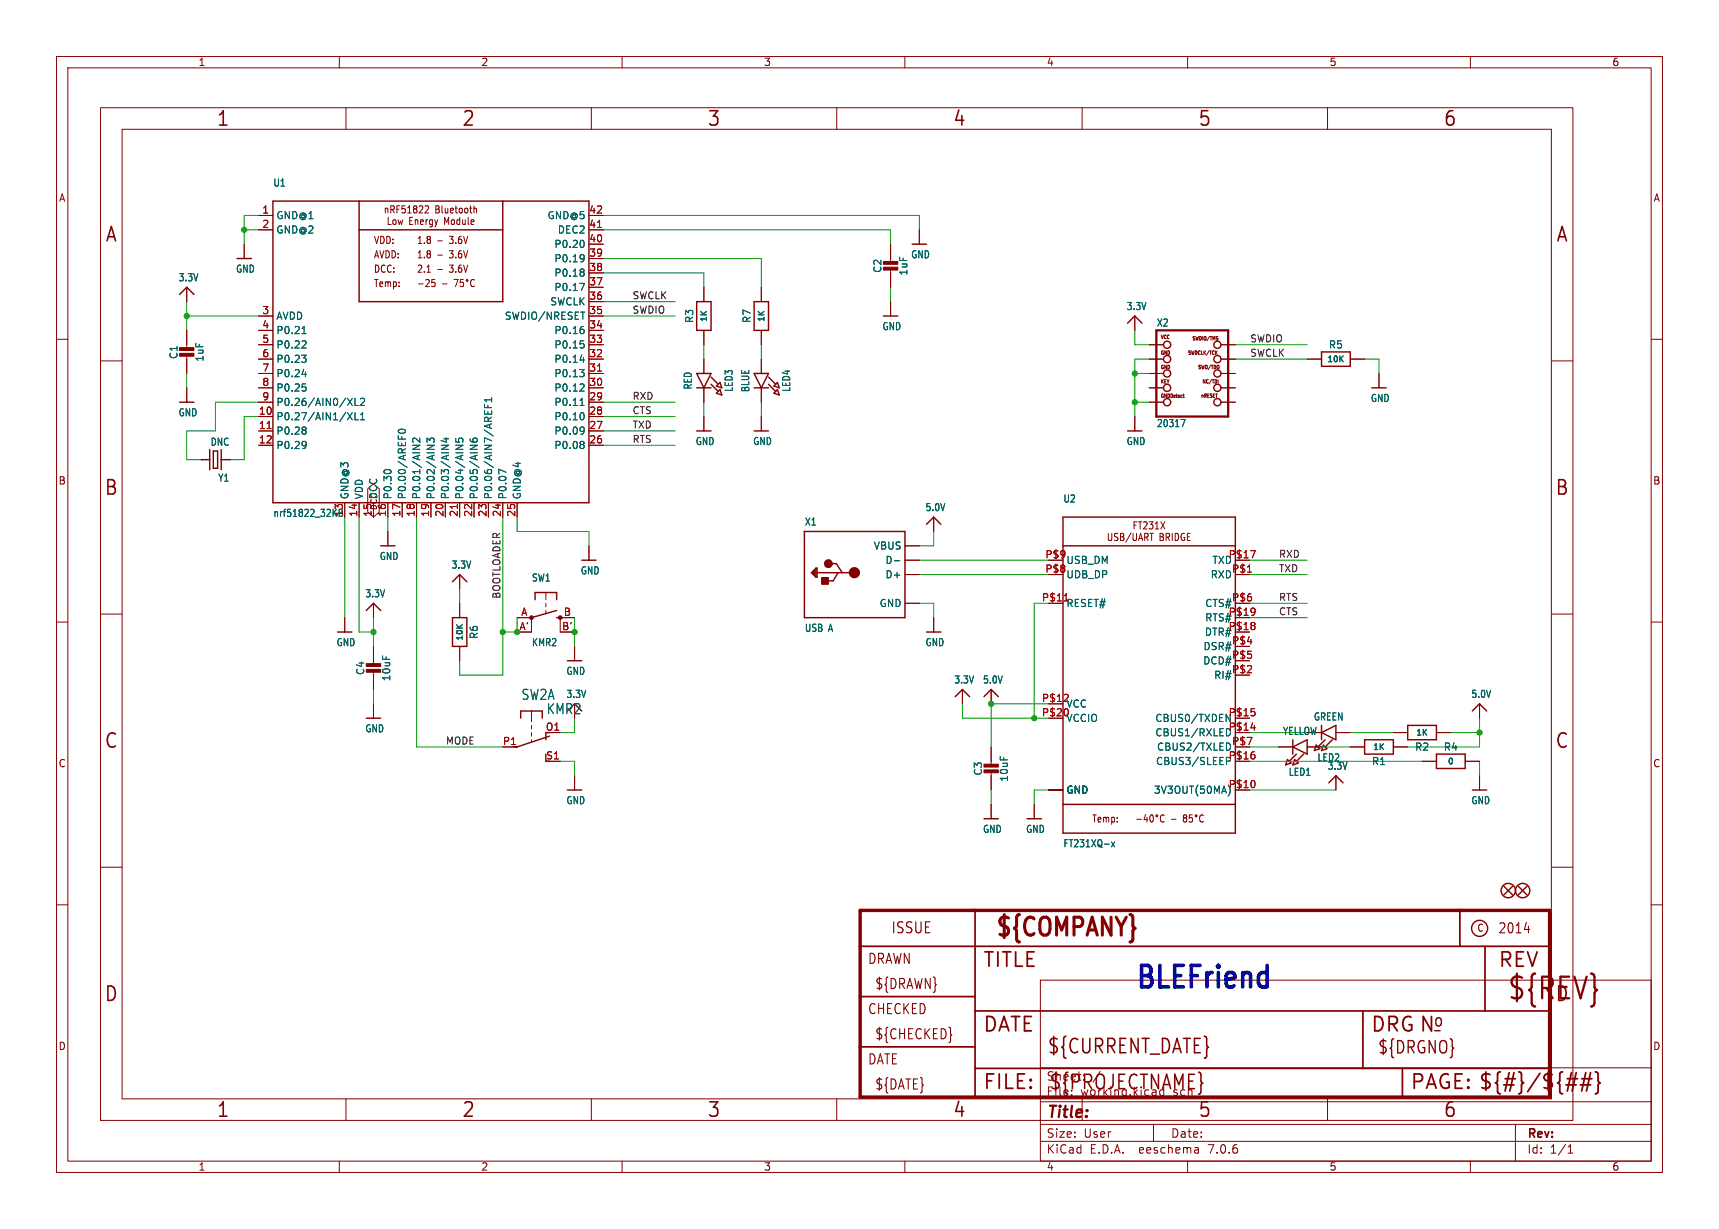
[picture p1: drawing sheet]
<svg xmlns="http://www.w3.org/2000/svg" width="304mm" height="217mm" viewBox="0 0 304 217" stroke-linecap="round" stroke-linejoin="round" font-family="sans-serif">
<g fill="none" stroke="#840000" stroke-width=".18">
<path d="M10 10h284v197.3h-284zM12 12h280v193.3h-280zM17.8 19h260.3v179.1h-260.3zM60 10v2M61.2 19v3.9M104.6 19v3.9M110 10v2M148 19v3.9M160 10v2M191.3 19v3.9M210 10v2M234.7 19v3.9"/>
<path d="M260 10v2M21.6 22.9h252.7v171.4h-252.7zM45.7 38.1h2.6M68.1 36.8v.9M68.1 36.9l.2-.1 .2 .1 .1 .8M68.6 38.4v1.3h.6M69.1 37.1l.6-.2-.1-.5h-.5v1.3M69.4 37.1l.3 .6M69.6 38.9h.2l.2 .2v.4l-.2 .2-.2-.1-.1-.1zM70.2 37h.3M70.4 38.9l.2 .8 .2-.6 .2 .6 .2-.8M70.7 36.4h-.5v1.3"/>
<path d="M71.6 36.4h-.5v.6l.1-.1h.4v.6l-.1 .2-.4-.2M72.1 37.7h.6M72.1 36.7l.3-.3v1.3M72.4 39h.4M73 38.4h-.6v1.3h.6M73.3 36.9l-.2-.2 .2-.3h.2l.2 .2-.2 .3M73.3 36.9l-.2 .3 .1 .3 .1 .2 .3-.1 .1-.2v-.3l-.2-.2M73.3 36.9h.2M73.4 39l.2-.1h.2l.1 .8M73.4 38.9v.8M74.1 36.5l.5-.1 .2 .3-.7 1h.7M74.3 39.3l.6-.1-.1-.3h-.3l-.2 .1 .1 .6h.4"/>
<path d="M75.2 36.5l.4-.1 .2 .3-.7 1h.7M75.3 38.9v.8M75.6 38.9l-.3 .2M76.5 38.9h-.4l-.2 .2 .1 .5h.5M76.5 38.9v1l-.2 .2h-.3M76.9 38.9l.2 .8M77.1 36.4h.3l.2 .2-.2 .4 .2 .1 .1 .3-.2 .3h-.4zM77.1 37h.3M77.1 39.7l-.2 .4M77.4 38.9l-.3 .8M78.2 36.4v1.1l.1 .2M78.6 39.7v-1.3l.4 .9 .3-.9v1.3"/>
<path d="M78.7 36.8l.1 .8 .2 .1 .2-.2M79.2 36.8v.9M79.6 37.2l.6-.1-.1-.2-.3-.1-.2 .2 .1 .6h.4M79.9 38.9h.3l.2 .2v.4l-.2 .2-.3-.1-.1-.1zM80.5 36.8h.4M80.6 36.4v1.1l.3 .2M80.9 38.9l-.1 .2 .1 .5M81.2 37.4v-.3l.2-.3 .3 .1 .1 .5M82.2 37.4v-.3l.2-.3 .3 .1v.5M83 36.8h.4M83.2 36.4v1.1M83.8 36.9l.2-.1 .2 .1 .1 .8"/>
<path d="M83.8 36.4v1.3M104.1 38.1h2.6M10 60h2M33 50.8v2.5M33 58.4v3.3M43.2 43.2v2.5M45.7 40.6h2.6M45.7 55.9h2.6M45.7 58.4h2.6M75.5 48.1h.6M76.9 49.4h-.5l-.1 .6 .2-.1 .3 .1 .1 .6-.2 .1-.4-.1M80.3 49.4h.7l-.5 1.3"/>
<path d="M81.9 49.4h-.5v.6l.1-.1 .4 .1v.6l-.1 .1-.4-.1M83.9 49.5h-.1a.62 .62 0 0 0-.6 .5 .62 .62 0 0 0 .4 .7l.3-.1M104.1 40.6h2.6M104.1 55.9h2.6M104.1 58.4h2.6M104.1 53.3h2.6M104.1 50.8h2.6M104.1 48.3h2.6M104.1 45.7h2.6M104.1 43.2h2.6M124.5 50.8v2.5M124.5 58.4v2.6"/>
<path d="M134.6 50.8v2.5M134.6 58.4v2.6M157.5 43.2v3.3M157.5 47.5v3.3M157.5 53.3v2.6M162.6 40.6v2.6M200.7 55.9v2.5M215.3 59.8l.1 .2-.1 .1M215.3 59.5h.1M292 60h2M17.8 63.8h3.8M33 62.7v3.3"/>
<path d="M33 68.6v2.5M45.7 63.5h2.6M45.7 73.7h2.6M45.7 76.2h2.6M45.7 78.7h2.6M45.7 71.1h2.6M45.7 68.6h2.6M45.7 66h2.6M45.7 61h2.6M104.1 63.5h2.6M104.1 73.7h2.6M104.1 76.2h2.6"/>
<path d="M104.1 78.7h2.6M104.1 71.1h2.6M104.1 68.6h2.6M104.1 66h2.6M104.1 61h2.6M124.5 63.5v2.5M124.5 68.6v2.5M124.5 73.7v2.5M134.6 63.5v2.5M134.6 68.6v2.5M134.6 73.7v2.5M200.7 73.7v2.5"/>
<path d="M203.2 63.5h2.5M203.2 71.1h2.5M203.2 68.6h2.5M203.2 66h2.5M203.2 61h2.5M209.2 69.9h.2M209.3 69.7v.5l.1 .1M215 62.3l.2 .4M215.2 62l-.3 .4M215.4 67.1v.7M215.9 63.5h2.5M215.9 71.1h2.5"/>
<path d="M215.9 68.6h2.5M215.9 66h2.5M215.9 61h2.5M231.1 63.5h2.6M238.8 63.5h2.5M243.8 66v2.6M274.3 63.8h3.8M35.6 81.3h.1M40.6 81.3h.1M61 88.9v2.5M63.5 88.9v2.5M65 86.4l1-.9 1.1 .9v4.2l-1.1 .8-1-.8z"/>
<path d="M66 88.9v2.5M68.6 88.9v2.5M68.6 94v2.5M71.1 88.9v2.5M73.7 88.9v2.5M76.2 88.9v2.5M78.7 88.9v2.5M81.3 88.9v2.5M83.8 88.9v2.5M86.4 88.9v2.5M88.9 88.9v2.5M91.4 88.9v2.5"/>
<path d="M104.1 96.5v2.6M160 99.1h2.6M160 96.5h2.6M165.1 91.4v2.6M196 94.3v1l.2 .3 .3-.1 .1-.2v-1M197.7 94.4l-.4-.1-.2 .3 .1 .3 .4 .2v.4l-.1 .1-.4-.1M198.1 94.3h.4l.2 .3-.2 .3 .2 .1 .1 .3-.3 .3h-.4zM198.1 94.9h.4M200 94.3l-.9 1.6M200.3 94.3v1l.3 .3 .3-.1 .1-.2v-1M200.5 92.9h.4M201 92.3h-.5v1.2"/>
<path d="M201.3 92.3h.6M201.3 95.6l.4-1.3 .3 1.3M201.4 95.2h.5M201.6 92.3v1.2M202.2 92.4l.4-.1 .2 .3-.6 .9h.6M202.4 95l.5-.1 .1-.2-.1-.3-.5-.1v1.3M202.7 95l.3 .6M203.2 92.3h.7l-.4 .5 .3 .1v.5l-.1 .1-.5-.1M203.3 94.3h.6M203.6 94.3v1.3M204.3 93.5h.6M204.3 92.6l.3-.3v1.2"/>
<path d="M205.1 94.3h.4l.2 .3-.2 .3 .2 .1v.3l-.2 .3h-.4zM205.1 94.9h.4M205.3 92.3l.7 1.2M206 92.3l-.7 1.2M206.2 95l.5-.1 .1-.2-.1-.3-.5-.1v1.3M206.5 95l.3 .6M207.3 94.3v1.3M208.1 94.3h-.3v1.3l.5-.2M208.9 95.4l.3 .2 .3-.1M210 94.3v1.3h.5M10 110h2M17.8 108.6h3.8"/>
<path d="M61 109.2v2.6M66 106.7v2.5M66 114.3v3.3M66 118.6v3.3M81.3 101.6v2.5M81.3 106.7v2.5M81.3 114.3v2.5M91.4 109.2h2.6v2.6h-2.6M96.5 104.8v1.2M96.5 106.7v.6M96.5 107.9v.7M101.6 114.3v2.5"/>
<path d="M101.6 109.2h-2.5v2.6h2.5M160 101.6h2.6M160 106.7h2.6M165.1 109.2v2.6M274.3 108.6h3.8M292 110h2M66 124.5v2.5M88.9 132.1h2.5M94 125.7v1.9M94 128.3v.6M94 129.5v.7M94 130.8v.4"/>
<path d="M96.5 134.6h2.6M96.5 129.5h2.6M101.6 137.2v2.5M170.2 121.9v2.6M175.3 121.9v2.6M175.3 132.1v3.3M175.3 136.4v3.3M185.4 139.7h2.6M226.1 132.1h2.5M231.1 129.5h2.6M231.1 132.1h2.6M236.2 129.5h2.6"/>
<path d="M236.2 137.2v2.5M238.8 132.1h2.5M246.4 129.5h2.5M246.4 132.1h2.5M251.5 134.6h2.5M254 129.5h2.5M259.1 134.6h2.5M261.6 124.5v2.5M261.6 137.2v2.5M10 160h2M17.8 153.4h3.8M175.3 142.2v2.6"/>
<path d="M182.9 142.2v2.6M201 144.9h.8M202.6 144l-.3 .9h.7M202.8 144.5v.9M203.5 144.2l.1-.1a.72 .72 0 0 1 0 1.3 .95 .95 0 0 1-.1-1.2zM205.8 144.2a.62 .62 0 0 0-.7 .4 .62 .62 0 0 0 .4 .8l.3-.2M209.4 144.6l-.2-.2 .2-.3 .4 .1 .1 .1-.3 .3M209.4 144.6l-.2 .3 .1 .3 .1 .2 .4-.1 .1-.2-.1-.3-.2-.2M209.4 144.6h.2M210.8 144.1h-.5v.6l.1-.1h.4v.6l-.1 .2-.4-.2M212.8 144.2h-.1a.62 .62 0 0 0-.6 .4 .62 .62 0 0 0 .4 .8l.3-.2M274.3 153.4h3.8"/>
<path d="M292 160h2M184 173.3h108v32h-108zM61.2 194.3v3.8M104.6 194.3v3.8M148 194.3v3.8M184 198.8h108M184 194.8h108M184 188.8h108M191.3 194.3v3.8M204 198.8v3M234.7 194.3v3.8M268 198.8v6.5"/>
<path d="M60 205.3v2M110 205.3v2M160 205.3v2M184 201.8h108M210 205.3v2M211.8 203l.1 .9M211.9 203.8l-.1 .1M211.9 203.3h-.1M260 205.3v2M277.3 203.9h.8M277.3 202.8l.4-.4v1.5"/>
<circle cx="82.6" cy="49.6" r=".17"/>
<circle cx="204.6" cy="144.3" r=".17"/>
<circle cx="211.5" cy="144.3" r=".17"/>
</g>
<g fill="none" stroke="#840000" stroke-width=".25">
<path d="M48.3 35.6h55.8v53.3h-55.8zM63.5 35.6v17.7h25.4v-17.7M31.7 52.1l1.3-1.3 1.3 1.3M41.9 45.7h2.5M63.5 40.6h25.4M123.2 53.3h2.5v5.1h-2.5zM133.3 53.3h2.6v5.1h-2.6zM156.2 55.9h2.5M161.3 43.2h2.5M199.4 57.1l1.3-1.2 1.2 1.2M31.7 71.1h2.6M37.1 79.5v3.6"/>
<path d="M37.7 79.8h.8v3h-.8zM39.1 79.5v3.6M123.2 66h2.5l-1.2 2.6zM123.2 68.6h2.5M123.2 76.2h2.5M125.7 66.7l1.3 1.2M125.7 67.9l1.3 1.3M126.7 68.3l.6-.7 .3 1zM126.7 69.5l.6-.6 .3 .9zM133.3 66h2.6l-1.3 2.6zM133.3 68.6h2.6M133.3 76.2h2.6"/>
<path d="M135.9 66.7l1.3 1.2M135.9 67.9l1.3 1.3M136.8 68.3l.7-.7 .3 1zM136.8 69.5l.7-.6 .3 .9zM199.4 76.2h2.5M233.7 62.2h5.1v2.6h-5.1zM242.6 68.6h2.5M35.6 81.3h1.5M39.1 81.3h1.5M67.3 96.5h2.5M102.9 99.1h2.5M142.2 94h17.8v15.2h-17.8v-15.2"/>
<path d="M146.9 99.7h1l1 1.6M163.8 92.7l1.3-1.3 1.3 1.3M188 91.4h30.4v55.9h-30.4zM188 96.5h30.4M59.7 111.8h2.5M64.8 107.9l1.2-1.2 1.3 1.2M80 109.2h2.5v5.1h-2.5zM80 102.9l1.3-1.3 1.2 1.3M94.6 106v-1.2h3.8v1.2M98.4 109.2h.7M98.4 107.9l-4.4 1.3M100.3 116.8h2.6"/>
<path d="M143.7 101.3l.4-.4v.8l-.2-.2v-.2M144.3 100.5h.2v1.6h-.2l-.8-.8zM144.3 100.5v1.4M144.5 101.3h6.6M148.2 101.3l-.9 1.4h-1.2M163.8 111.8h2.6M64.8 127h2.5M95.9 125.7h-3.8v1.3M96.5 129.5v1.3M97.2 130.2l-5.8 1.9h-.6M100.3 139.7h2.6M168.9 123.2l1.3-1.3 1.2 1.3"/>
<path d="M174 123.2l1.3-1.3 1.2 1.3M227.6 134.3l.7 .6-1 .4zM228.6 132.1l2.5-1.3v2.5zM228.6 130.8v2.5M228.9 134.3l.7 .6-1 .4zM229.2 133.3l-1.2 1.3M230.5 133.3l-1.3 1.3M232.7 131.8l.7 .6-1 .3zM233.7 129.5l2.5-1.2v2.5zM233.7 128.3v2.5M234 131.8l.6 .6-.9 .3zM234.3 130.8l-1.3 1.3"/>
<path d="M234.9 138.4l1.3-1.2 1.3 1.2M235.6 130.8l-1.3 1.3M241.3 130.8h5.1v2.5h-5.1zM248.9 128.3h5.1v2.5h-5.1zM254 133.3h5.1v2.6h-5.1zM260.3 139.7h2.6M260.3 125.7l1.3-1.2 1.3 1.2M174 144.8h2.5M181.6 144.8h2.5M188 142.2h30.4M265.9 156.7l1.6 1.5M267.5 156.7l-1.6 1.5"/>
<path d="M268.5 156.7l1.5 1.5M270 156.7l-1.5 1.5"/>
<circle cx="206.4" cy="71.1" r=".63"/>
<circle cx="206.4" cy="66" r=".63"/>
<circle cx="206.4" cy="68.6" r=".63"/>
<circle cx="206.4" cy="63.5" r=".63"/>
<circle cx="206.4" cy="61" r=".63"/>
<circle cx="215.3" cy="66" r=".63"/>
<circle cx="215.3" cy="63.5" r=".63"/>
<circle cx="215.3" cy="71.1" r=".63"/>
<circle cx="215.3" cy="68.6" r=".63"/>
<circle cx="215.3" cy="61" r=".63"/>
<circle cx="266.7" cy="157.5" r="1.27"/>
<circle cx="269.2" cy="157.5" r="1.27"/>
<circle cx="261.6" cy="164.2" r="1.42"/>
</g>
<g fill="#840000" stroke="#840000" stroke-width=".18">
<path d="M145.3 102.1h1.2v1.2h-1.2z"/>
<path d="M64.8 118.4h2.5v.5h-2.5z"/>
<path d="M64.8 117.3h2.5v.6h-2.5z"/>
<path d="M156.2 47.2h2.5v.6h-2.5z"/>
<path d="M156.2 46.2h2.5v.5h-2.5z"/>
<path d="M31.7 62.5h2.6v.5h-2.6z"/>
<path d="M31.7 61.5h2.6v.5h-2.6z"/>
<path d="M174 136.1h2.5v.6h-2.5z"/>
<path d="M174 135.1h2.5v.5h-2.5z"/>
<circle cx="146.5" cy="99.7" r=".7"/>
<circle cx="94" cy="109.2" r=".33"/>
<circle cx="99.1" cy="109.2" r=".33"/>
</g>
<circle cx="151.1" cy="101.3" r=".5" fill="none" stroke="#840000" stroke-width="1"/>
<g fill="none" stroke="#006464" stroke-width=".18">
<path d="M53.4 59h.7M53.6 57.9l.2-.2v1.3M102.5 50.1h.9l-.6 1.3M102.9 57.7h.3M103 42.5a.79 .79 0 0 1 0 1.3M103 45l.2 .2a1.03 1.03 0 0 1-.2 1M103 47.6l.3 .2-.3 .3 .3 .3v.2l-.3 .2M103 58.2l.3 .3v.3l-.3 .2M103.3 45.6l-.3 .2M53.3 62.8h.8l-.4 .5M53.4 66.2h.8M53.5 67.9h.6"/>
<path d="M53.9 75.5l.2 .3-.2 .3 .2 .2v.2l-.2 .3M53.9 60.3l.2 .2v.3l-.8 .7h.8M53.9 63.3l.2 .2v.3l-.2 .3M53.9 68.4l.2 .2v.3l-.2 .3M53.9 78l.2 .2a1.03 1.03 0 0 1-.2 1.1M54 65.8v.8M54.1 78.6l-.2 .2M61.4 73l.9 1.2M61.4 70.4l.9 1.3M62.3 73l-.9 1.2M62.3 70.4l-.9 1.3M62.8 73v1.2h.6"/>
<path d="M62.8 70.4v1.3h.6M63.7 74.2h.8M63.7 73.3l.4-.3v1.2M63.7 70.6l.5-.2 .3 .4-.8 .9h.8M70.6 76a.68 .68 0 0 1 1.1 .3 .72 .72 0 0 1-1.3-.1zM73 78.7h1.2l-1.2 .8M74.2 77.5v.8l-.9-.8-.3 .2 .1 .5M75.5 78.7h1.3l-1.3 .8M75.5 78.3v-.8l.5 .4 .1-.4h.6l.1 .2-.1 .6M78 78.7h1.3l-1.3 .8M78.5 77.6h.8M78.9 77.4v.8l-.9-.3"/>
<path d="M80.6 78.7h1.3l-1.3 .8M80.6 77.5v.6l.6 .1-.1-.2v-.4l.2-.1h.4l.2 .2-.2 .5M83.1 78.7h1.3l-1.3 .8M83.1 77.6l.1 .4a.86 .86 0 0 0 1.2 0l-.1-.5h-.4l-.3 .2 .1 .4 .2 .1M85.7 71.5v.6h1.2M85.7 72.6v.6M86.3 71.7v.4M86.3 72.8v.4M86.9 70.3v.8M86.9 72.6v.6M86.9 70.7h-1.2l.3 .4M102.5 65.3h.8l-.4 .5"/>
<path d="M102.6 71.7h.7M102.6 63.7h.8M102.6 60.3h.6M102.8 70.6l.1-.2v1.3M103 73a.79 .79 0 0 1 0 1.2M103 78l.3 .3-.3 .3 .3 .2v.3l-.3 .2M103 60.8l.3 .2v.3l-.3 .2M103 65.8l.3 .3v.3l-.3 .2M103 67.9l.3 .2-.1 .3-.7 .8h.8M103 75.5l.2 .1a1.03 1.03 0 0 1-.2 1.1M103.2 63.2v.9M103.3 76.1l-.3 .2"/>
<path d="M208.8 74.2h.8l-.5 1.2M67.9 83.3a.79 .79 0 0 1 1.3 0M89.5 83.5l-1.3-.5v.8M158.1 99.2h1M216.8 126.3l.7 1.3v-1.3M216.9 131.4l.4 .1M217.3 130.1h-.4M196.5 148.9l.6 .8M197.1 148.9l-.6 .8M217.5 140.2l-.3 .6"/>
</g>
<g fill="none" stroke="#a90000" stroke-width=".18">
<path d="M105.7 40.2h.7M47.2 75.8h.8M105.7 65.6h.7M80.9 89.2v.7M221.1 97.4h.9l-.6 1.2M220.6 101.2h.7M221.8 107.6l.1 .1a1.07 1.07 0 0 1-.2 1M221.8 110.1l.1 .2-.1 .3M221.8 110.7l.1 .2-.1 .4M221.9 108.1l-.1 .2M188.8 122.8l.1 .2-.1 .3-.7 .7M188.9 125.8v.3"/>
<path d="M221.2 128.7h.8M221.3 125.3h.6M221.8 138.1l.1 .4-.1 .7M221.8 125.9l.1 .1-.1 .5M221.8 133.5l.1 .2-.1 .4"/>
</g>
<path d="M152.1 161h121.9v33h-121.9z" fill="none" stroke="#840000" stroke-width=".61"/>
<path d="M152.1 176.2h20.3M152.1 167.3h121.9M172.4 161v33M172.4 178.8h101.6M241 178.8v10.1M258.1 161v6.3M262.6 167.3v11.5M152.1 185.1h20.3M172.4 188.9h101.6M248 188.9v5.1" fill="none" stroke="#840000" stroke-width=".3"/>
<path d="M276.9 191.8h1.8M277.1 190.8h1.9M278.7 189.7l-.7 3.2M279.4 191.8h1.9M279.7 190.8h1.8M280.4 189.7l-.7 3.2M281.3 189.7l-.8 3.2M282.1 189.5l.4 .2 .1 .2v1.2l.3 .4-.3 .3v1.2l-.1 .3-.4 .1" fill="none" stroke="#840000" stroke-width=".32"/>
<path d="M269.5 164.4h1M168.2 182.9l.1 .1-.1 .1" fill="none" stroke="#840000" stroke-width=".19"/>
<path d="M204.5 58.4h12.7v15.3h-12.7z" fill="none" stroke="#840000" stroke-width=".41"/>
<g fill="none" stroke="#009600" stroke-width=".18">
<path d="M45.7 38.1h-2.5v5.1M106.7 38.1h55.9v2.5M33 55.9h12.7M33 53.3v5.1M43.2 40.6h2.5M106.7 45.7h27.9v5.1M106.7 40.6h50.8v2.6M106.7 53.3h12.7M106.7 48.3h17.8v2.5M106.7 55.9h12.7M157.5 50.8v2.5M200.7 58.4v2.6h2.5"/>
<path d="M33 66v2.6M45.7 71.1h-7.6v5.1h-5.1v5.1h2.6M45.7 73.7h-2.5v7.6h-2.6M106.7 78.7h12.7M106.7 76.2h12.7M106.7 73.7h12.7M106.7 71.1h12.7M124.5 61v2.5M124.5 71.1v2.6M134.6 61v2.5M134.6 71.1v2.6M200.7 71.1h2.5"/>
<path d="M200.7 66h2.5M203.2 63.5h-2.5v10.2M218.4 63.5h12.7M218.4 61h12.7M241.3 63.5h2.5v2.5M61 91.4v17.8M63.5 91.4v20.4h2.5M68.6 91.4v2.6M73.7 91.4v40.7h15.2M88.9 91.4v28h-7.6v-2.6M91.4 91.4v2.6h12.7v2.5M162.6 99.1h22.8"/>
<path d="M165.1 94v2.5h-2.5M221 99.1h10.1M66 109.2v5.1M81.3 104.1v2.6M91.4 109.2v2.6h-2.5M101.6 109.2v5.1M162.6 106.7h2.5v2.5M162.6 101.6h22.8M185.4 106.7h-2.5v20.3M221 106.7h10.1M221 101.6h10.1M221 109.2h10.1"/>
<path d="M66 121.9v2.6M99.1 134.6h2.5v2.6M101.6 127v2.5h-2.5M170.2 124.5v2.5h15.2M175.3 139.7v2.5M185.4 139.7h-2.5v2.5M185.4 124.5h-10.1v7.6M221 132.1h5.1M221 139.7h15.2M221 134.6h30.5M221 129.5h10.1M233.7 132.1h5.1"/>
<path d="M238.8 129.5h7.6M256.5 129.5h5.1M261.6 127v5.1h-12.7M261.6 134.6v2.6"/>
</g>
<g fill="#009600" stroke="#009600" stroke-width=".18">
<circle cx="33" cy="55.9" r=".46"/>
<circle cx="43.2" cy="40.6" r=".46"/>
<circle cx="200.7" cy="71.1" r=".46"/>
<circle cx="200.7" cy="66" r=".46"/>
<circle cx="91.4" cy="111.8" r=".46"/>
<circle cx="101.6" cy="111.8" r=".46"/>
<circle cx="88.9" cy="111.8" r=".46"/>
<circle cx="66" cy="111.8" r=".46"/>
<circle cx="261.6" cy="129.5" r=".46"/>
<circle cx="182.9" cy="127" r=".46"/>
<circle cx="175.3" cy="124.5" r=".46"/>
</g>
<text font-size="5.3" fill="#0000c2" x="200.7" y="175">BLEFriend</text>
<text font-size="5.3" fill="#840000" x="266.4" y="177.3">${REV}</text>
<text font-size="4.4" fill="#840000" x="175.7" y="166.3">${COMPANY}</text>
<g font-size="3.5" fill="#840000">
<text x="38.2" y="22.7">1</text>
<text x="81.6" y="22.7">2</text>
<text x="125" y="22.7">3</text>
<text x="168.4" y="22.7">4</text>
<text x="211.8" y="22.7">5</text>
<text x="255.1" y="22.7">6</text>
<text x="18.5" y="43.1">A</text>
<text x="275" y="43.1">A</text>
<text x="18.3" y="87.9">B</text>
<text x="274.9" y="87.9">B</text>
<text x="18.3" y="132.7">C</text>
<text x="274.9" y="132.7">C</text>
<text x="173.7" y="171.4">TITLE</text>
<text x="264.8" y="171.4">REV</text>
<text x="18.3" y="177.4">D</text>
<text x="274.9" y="177.4">D</text>
<text x="173.7" y="182.9">DATE</text>
<text x="242.3" y="182.9">DRG N</text>
<text x="185.1" y="186.7">${CURRENT_DATE}</text>
<text x="38.2" y="197.9">1</text>
<text x="81.6" y="197.9">2</text>
<text x="125" y="197.9">3</text>
<text x="168.4" y="197.9">4</text>
<text x="173.7" y="193">FILE:</text>
<text x="185.4" y="193">${PROJECTNAME}</text>
<text x="211.8" y="197.9">5</text>
<text x="249.3" y="193">PAGE: ${#}/${##}</text>
<text x="255.1" y="197.9">6</text>
</g>
<g font-size="3" fill="#840000">
<text x="253.4" y="181.9">o</text>
<text x="243.5" y="186.6">${DRGNO}</text>
</g>
<text font-size="2.8" fill="#840000" x="185" y="198.2">Title:</text>
<text font-size="2.7" fill="#840000" x="157.5" y="165.3">ISSUE</text>
<g font-size="2.5" fill="#006464">
<text x="92.1" y="124">SW2A</text>
<text x="96.6" y="126.5">KMR2</text>
</g>
<g font-size="2.5" fill="#840000">
<text x="264.8" y="165.3">2014</text>
<text x="153.4" y="170.7">DRAWN</text>
<text x="153.4" y="179.6">CHECKED</text>
<text x="154.6" y="175.2">${DRAWN}</text>
<text x="154.6" y="184">${CHECKED}</text>
<text x="153.4" y="188.5">DATE</text>
<text x="154.6" y="192.9">${DATE}</text>
</g>
<g font-size="2.1" fill="#840000">
<text x="185" y="191.3">Sheet:</text>
<text x="193.2" y="191.3">/</text>
<text x="185" y="194">File:</text>
<text x="191" y="194">working.kicad_sch</text>
<text x="185" y="201.4">Size:</text>
<text x="191.6" y="201.4">User</text>
<text x="207" y="201.4">Date:</text>
<text x="270" y="201.6">Rev:</text>
<text x="185" y="204.2">KiCad</text>
<text x="192.7" y="204.2">E.D.A.</text>
<text x="201.6" y="204.2">eeschema</text>
<text x="213.9" y="204.2">7.0.6</text>
<text x="270" y="204.2">Id:</text>
<text x="274" y="204.2">1/1</text>
</g>
<g font-size="1.8" fill="#840000">
<text x="35" y="11.9">1</text>
<text x="85" y="11.9">2</text>
<text x="135" y="11.9">3</text>
<text x="185" y="11.9">4</text>
<text x="235" y="11.9">5</text>
<text x="285" y="11.9">6</text>
<text x="10.3" y="35.9">A</text>
<text x="292.3" y="35.9">A</text>
<text x="81.3" y="39">Energy</text>
<text x="66" y="45.9">AVDD:</text>
<text x="66" y="43.3">VDD:</text>
<text x="73.6" y="45.9">1.8</text>
<text x="73.6" y="43.3">1.8</text>
<text x="77.3" y="45.9">-</text>
<text x="77.3" y="43.3">-</text>
<text x="79.7" y="45.9">3.6V</text>
<text x="79.7" y="43.3">3.6V</text>
<text x="66" y="51">Temp:</text>
<text x="66" y="48.4">DCC:</text>
<text x="73.6" y="51">-25</text>
<text x="73.6" y="48.4">2.1</text>
<text x="77.3" y="48.4">-</text>
<text x="78.1" y="51">-</text>
<text x="79.7" y="48.4">3.6V</text>
<text x="10.3" y="85.9">B</text>
<text x="292.2" y="85.9">B</text>
<text x="208.4" y="94.8">BRIDGE</text>
<text x="10.3" y="135.9">C</text>
<text x="292.2" y="135.9">C</text>
<text x="193" y="145.6">Temp:</text>
<text x="207" y="145.6">-</text>
<text x="261.1" y="165">C</text>
<text x="10.3" y="185.9">D</text>
<text x="292.2" y="185.9">D</text>
<text x="35" y="207.2">1</text>
<text x="85" y="207.2">2</text>
<text x="135" y="207.2">3</text>
<text x="185" y="207.2">4</text>
<text x="235" y="207.2">5</text>
<text x="285" y="207.2">6</text>
</g>
<g font-size="1.8" fill="#006464">
<text x="48.2" y="33.2">U1</text>
<text x="48.8" y="39">GND@1</text>
<text x="48.8" y="41.5">GND@2</text>
<text x="96.7" y="39">GND@5</text>
<text x="98.5" y="41.5">DEC2</text>
<text x="97.9" y="46.6">P0.19</text>
<text x="97.9" y="44">P0.20</text>
<text x="161" y="45.9">GND</text>
<text x="31.5" y="50">3.3V</text>
<text x="41.6" y="48.4">GND</text>
<text x="97.9" y="51.7">P0.17</text>
<text x="97.9" y="49.1">P0.18</text>
<text x="156.1" y="48.4" transform="rotate(-90 156.1 48.4)">C2</text>
<text x="160.6" y="48.8" transform="rotate(-90 160.6 48.8)">1uF</text>
<text x="48.8" y="56.7">AVDD</text>
<text x="48.8" y="59.3">P0.21</text>
<text x="89.2" y="56.7">SWDIO/NRESET</text>
<text x="97.2" y="54.2">SWCLK</text>
<text x="97.9" y="59.3">P0.16</text>
<text x="122.8" y="57.2" transform="rotate(-90 122.8 57.2)">R3</text>
<text x="132.9" y="57.2" transform="rotate(-90 132.9 57.2)">R7</text>
<text x="155.9" y="58.6">GND</text>
<text x="199.1" y="55">3.3V</text>
<text x="204.4" y="58">X2</text>
<text x="31.6" y="63.6" transform="rotate(-90 31.6 63.6)">C1</text>
<text x="36.2" y="64.1" transform="rotate(-90 36.2 64.1)">1uF</text>
<text x="48.8" y="61.8">P0.22</text>
<text x="48.8" y="64.4">P0.23</text>
<text x="97.9" y="64.4">P0.14</text>
<text x="97.9" y="61.8">P0.15</text>
<text x="234.9" y="61.8">R5</text>
<text x="48.8" y="66.9">P0.24</text>
<text x="48.8" y="69.4">P0.25</text>
<text x="48.8" y="72">P0.26/AIN0/XL2</text>
<text x="97.9" y="72">P0.11</text>
<text x="97.9" y="69.4">P0.12</text>
<text x="97.9" y="66.9">P0.13</text>
<text x="122.5" y="69" transform="rotate(-90 122.5 69)">RED</text>
<text x="129.8" y="69.4" transform="rotate(-90 129.8 69.4)">LED3</text>
<text x="132.7" y="69.5" transform="rotate(-90 132.7 69.5)">BLUE</text>
<text x="139.9" y="69.4" transform="rotate(-90 139.9 69.4)">LED4</text>
<text x="242.3" y="71.3">GND</text>
<text x="31.5" y="73.8">GND</text>
<text x="48.8" y="74.5">P0.27/AIN1/XL1</text>
<text x="48.8" y="77.1">P0.28</text>
<text x="97.9" y="77.1">P0.09</text>
<text x="97.9" y="74.5">P0.10</text>
<text x="204.4" y="75.7">20317</text>
<text x="37.1" y="79">DNC</text>
<text x="48.8" y="79.6">P0.29</text>
<text x="97.9" y="79.6">P0.08</text>
<text x="122.9" y="78.9">GND</text>
<text x="133.1" y="78.9">GND</text>
<text x="199.1" y="78.9">GND</text>
<text x="38.5" y="85.4">Y1</text>
<text x="61.8" y="88.4" transform="rotate(-90 61.8 88.4)">GND@3</text>
<text x="64.4" y="88.4" transform="rotate(-90 64.4 88.4)">VDD</text>
<text x="66.9" y="88.4" transform="rotate(-90 66.9 88.4)">DCC</text>
<text x="69.4" y="88.4" transform="rotate(-90 69.4 88.4)">P0.30</text>
<text x="72" y="88.4" transform="rotate(-90 72 88.4)">P0.00/AREF0</text>
<text x="74.5" y="88.4" transform="rotate(-90 74.5 88.4)">P0.01/AIN2</text>
<text x="77.1" y="88.4" transform="rotate(-90 77.1 88.4)">P0.02/AIN3</text>
<text x="79.6" y="88.4" transform="rotate(-90 79.6 88.4)">P0.03/AIN4</text>
<text x="82.1" y="88.4" transform="rotate(-90 82.1 88.4)">P0.04/AIN5</text>
<text x="84.7" y="88.4" transform="rotate(-90 84.7 88.4)">P0.05/AIN6</text>
<text x="87.2" y="88.4" transform="rotate(-90 87.2 88.4)">P0.06/AIN7/AREF1</text>
<text x="89.8" y="88.4" transform="rotate(-90 89.8 88.4)">P0.07</text>
<text x="92.3" y="88.4" transform="rotate(-90 92.3 88.4)">GND@4</text>
<text x="187.9" y="89.1">U2</text>
<text x="48.2" y="91.6">nrf51822_32KB</text>
<text x="142.2" y="93.1">X1</text>
<text x="163.5" y="90.6">5.0V</text>
<text x="67" y="99.2">GND</text>
<text x="79.7" y="100.8">3.3V</text>
<text x="102.6" y="101.8">GND</text>
<text x="154.4" y="97.4">VBUS</text>
<text x="156.5" y="99.9">D-</text>
<text x="188.5" y="99.9">USB_DM</text>
<text x="217.8" y="101.3">P$1</text>
<text x="64.5" y="105.8">3.3V</text>
<text x="94" y="103">SW1</text>
<text x="155.4" y="107.5">GND</text>
<text x="156.5" y="102.5">D+</text>
<text x="188.5" y="102.5">UDB_DP</text>
<text x="213" y="107.5">CTS#</text>
<text x="214" y="102.5">RXD</text>
<text x="84.7" y="113.1" transform="rotate(-90 84.7 113.1)">R6</text>
<text x="142.2" y="111.9">USB A</text>
<text x="59.4" y="114.5">GND</text>
<text x="64.6" y="119.5" transform="rotate(-90 64.6 119.5)">C4</text>
<text x="94" y="114.5">KMR2</text>
<text x="100" y="119.5">GND</text>
<text x="163.5" y="114.5">GND</text>
<text x="212.6" y="117.7">DCD#</text>
<text x="212.7" y="115.2">DSR#</text>
<text x="69.2" y="120.6" transform="rotate(-90 69.2 120.6)">10uF</text>
<text x="100" y="123.6">3.3V</text>
<text x="168.6" y="121.1">3.3V</text>
<text x="173.7" y="121.1">5.0V</text>
<text x="214.6" y="120.2">RI#</text>
<text x="260.1" y="123.6">5.0V</text>
<text x="64.5" y="129.7">GND</text>
<text x="204.2" y="130.4">CBUS1/RXLED</text>
<text x="204.2" y="127.9">CBUS0/TXDEN</text>
<text x="226.7" y="130.1">YELLOW</text>
<text x="232.2" y="127.6">GREEN</text>
<text x="173.8" y="137.3" transform="rotate(-90 173.8 137.3)">C3</text>
<text x="204.3" y="135.5">CBUS3/SLEEP</text>
<text x="204.5" y="132.9">CBUS2/TXLED</text>
<text x="217.2" y="134.4">P$16</text>
<text x="227.8" y="137.4">LED1</text>
<text x="232.9" y="134.8">LED2</text>
<text x="234.7" y="136.3">3.3V</text>
<text x="242.5" y="135.5">R1</text>
<text x="250.1" y="132.9">R2</text>
<text x="255.2" y="132.9">R4</text>
<text x="100" y="142.4">GND</text>
<text x="178.4" y="138.3" transform="rotate(-90 178.4 138.3)">10uF</text>
<text x="188.5" y="140.6">GND</text>
<text x="203.9" y="140.6">3V3OUT(50MA)</text>
<text x="260.1" y="142.4">GND</text>
<text x="173.7" y="147.5">GND</text>
<text x="181.3" y="147.5">GND</text>
<text x="187.9" y="150">FT231XQ-x</text>
</g>
<g font-size="1.8" fill="#a90000">
<text x="46.3" y="37.8">1</text>
<text x="46.3" y="40.4">2</text>
<text x="104.1" y="40.4">41</text>
<text x="104.1" y="37.8">42</text>
<text x="104.1" y="45.5">39</text>
<text x="104.1" y="42.9">40</text>
<text x="104.1" y="53.1">36</text>
<text x="104.1" y="50.5">37</text>
<text x="104.1" y="48">38</text>
<text x="46.3" y="55.6">3</text>
<text x="46.3" y="58.2">4</text>
<text x="104.1" y="58.2">34</text>
<text x="104.1" y="55.6">35</text>
<text x="46.3" y="60.7">5</text>
<text x="46.3" y="63.2">6</text>
<text x="46.3" y="65.8">7</text>
<text x="104.1" y="65.8">31</text>
<text x="104.1" y="63.2">32</text>
<text x="104.1" y="60.7">33</text>
<text x="46.3" y="68.3">8</text>
<text x="46.3" y="70.9">9</text>
<text x="104.1" y="70.9">29</text>
<text x="104.1" y="68.3">30</text>
<text x="45.7" y="73.4">10</text>
<text x="45.7" y="75.9">11</text>
<text x="104.1" y="75.9">27</text>
<text x="104.1" y="73.4">28</text>
<text x="45.7" y="78.5">12</text>
<text x="104.1" y="78.5">26</text>
<text x="60.7" y="91.5" transform="rotate(-90 60.7 91.5)">13</text>
<text x="63.2" y="91.5" transform="rotate(-90 63.2 91.5)">14</text>
<text x="65.8" y="91.5" transform="rotate(-90 65.8 91.5)">15</text>
<text x="68.3" y="91.5" transform="rotate(-90 68.3 91.5)">16</text>
<text x="70.9" y="91.5" transform="rotate(-90 70.9 91.5)">17</text>
<text x="73.4" y="91.5" transform="rotate(-90 73.4 91.5)">18</text>
<text x="75.9" y="91.5" transform="rotate(-90 75.9 91.5)">19</text>
<text x="78.5" y="91.5" transform="rotate(-90 78.5 91.5)">20</text>
<text x="81" y="91.5" transform="rotate(-90 81 91.5)">21</text>
<text x="83.6" y="91.5" transform="rotate(-90 83.6 91.5)">22</text>
<text x="86.1" y="91.5" transform="rotate(-90 86.1 91.5)">23</text>
<text x="88.6" y="91.5" transform="rotate(-90 88.6 91.5)">24</text>
<text x="91.2" y="91.5" transform="rotate(-90 91.2 91.5)">25</text>
<text x="184.7" y="101.3">P$8</text>
<text x="184.7" y="98.8">P$9</text>
<text x="214.3" y="99.9">TXD</text>
<text x="217.2" y="98.8">P$17</text>
<text x="184.1" y="106.4">P$11</text>
<text x="188.5" y="107.5">RESET#</text>
<text x="217.8" y="106.4">P$6</text>
<text x="91.8" y="111.5">A'</text>
<text x="92.1" y="109">A</text>
<text x="99.3" y="111.5">B'</text>
<text x="99.6" y="109">B</text>
<text x="213" y="112.6">DTR#</text>
<text x="213" y="110.1">RTS#</text>
<text x="217.2" y="111.5">P$18</text>
<text x="217.2" y="109">P$19</text>
<text x="217.8" y="119.1">P$2</text>
<text x="217.8" y="114">P$4</text>
<text x="217.8" y="116.6">P$5</text>
<text x="184.1" y="124.2">P$12</text>
<text x="188.5" y="125.3">VCC</text>
<text x="88.8" y="131.8">P1</text>
<text x="96.4" y="129.3">O1</text>
<text x="184.1" y="126.7">P$20</text>
<text x="188.5" y="127.9">VCCIO</text>
<text x="217.2" y="129.3">P$14</text>
<text x="217.2" y="126.7">P$15</text>
<text x="217.8" y="131.8">P$7</text>
<text x="96.5" y="134.4">S1</text>
<text x="217.2" y="139.4">P$10</text>
</g>
<g font-size="1.7" fill="#0f0f0f">
<text x="111.8" y="53">SWCLK</text>
<text x="111.8" y="55.5">SWDIO</text>
<text x="221" y="60.6">SWDIO</text>
<text x="221" y="63.2">SWCLK</text>
<text x="111.8" y="70.8">RXD</text>
<text x="111.8" y="73.3">CTS</text>
<text x="111.8" y="75.9">TXD</text>
<text x="111.8" y="78.4">RTS</text>
<text x="226.1" y="101.3">TXD</text>
<text x="226.1" y="98.7">RXD</text>
<text x="88.6" y="106" transform="rotate(-90 88.6 106)">BOOTLOADER</text>
<text x="226.1" y="106.3">RTS</text>
<text x="226.1" y="108.9">CTS</text>
<text x="78.7" y="131.7">MODE</text>
</g>
<g font-size="1.4" fill="#006464">
<text x="125.3" y="57.1" transform="rotate(-90 125.3 57.1)">1K</text>
<text x="135.4" y="57.1" transform="rotate(-90 135.4 57.1)">1K</text>
<text x="234.5" y="64.3">10K</text>
<text x="66.8" y="90.3" transform="rotate(-90 66.8 90.3)">DCC</text>
<text x="82.1" y="113.4" transform="rotate(-90 82.1 113.4)">10K</text>
<text x="250.3" y="130.4">1K</text>
<text x="242.6" y="132.9">1K</text>
<text x="255.9" y="135.4">0</text>
</g>
<g font-size=".9" fill="#840000">
<text x="205.1" y="65.5">GND</text>
<text x="205.1" y="62.9">GND</text>
<text x="205.1" y="60.1">VCC</text>
<text x="209.9" y="62.9">SWDCLK/TCK</text>
<text x="210.7" y="60.4">SWDIO/TMS</text>
<text x="211.7" y="65.5">SWO/TDO</text>
<text x="205.1" y="68">KEY</text>
<text x="205.1" y="70.6">GNDDetect</text>
<text x="212.2" y="70.6">nRESET</text>
<text x="212.5" y="68">NC/TDI</text>
</g>
</svg>
